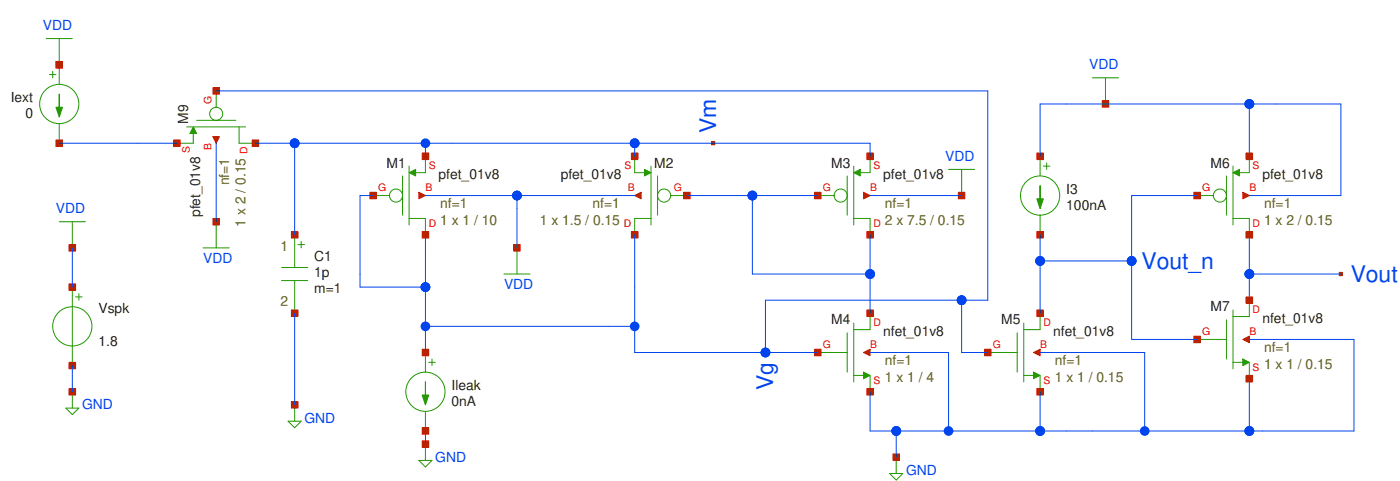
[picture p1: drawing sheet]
<svg xmlns="http://www.w3.org/2000/svg" width="106mm" height="36mm" viewBox="0 0 106 36" stroke-linecap="round" stroke-linejoin="round" font-family="sans-serif">
<path d="M28.3 14.8h1.2M30.5 13.3v3M31 12.6v4.5M31 16.6h1.3v1.2M32.3 11.9v1.2h-.8" fill="none" stroke="#229800" stroke-width=".08"/>
<path d="M31 13.1l.5-.3v.5z" fill="#229800"/>
<g fill="none" stroke="#229800" stroke-width=".08">
<path d="M31 13.1l.5-.3v.5zM48.1 11.9v1.2h.8M49.4 12.6v4.5M49.4 16.6h-1.3v1.2M49.9 13.3v3M50.9 14.8h1.2"/>
<circle cx="30" cy="14.8" r=".5"/>
</g>
<path d="M48.9 12.8l.5 .3-.5 .2z" fill="#229800"/>
<g fill="none" stroke="#229800" stroke-width=".08">
<path d="M48.9 12.8l.5 .3-.5 .2zM62 14.8h1.3M64.2 13.3v3M64.7 12.6v4.5M64.7 16.6h1.3v1.2M66 11.9v1.2h-.8"/>
<circle cx="50.4" cy="14.8" r=".5"/>
</g>
<path d="M64.7 13.1l.5-.3v.5z" fill="#229800"/>
<g fill="none" stroke="#229800" stroke-width=".08">
<path d="M64.7 13.1l.5-.3v.5zM62 26.7h2.2M64.2 25.2v3M64.7 24.5v4.5M64.7 28.5h.8M66 23.8v1.2h-1.3M66 28.5v1.2"/>
<circle cx="63.8" cy="14.8" r=".5"/>
</g>
<path d="M65.5 28.2l.5 .3-.5 .2z" fill="#229800"/>
<path d="M65.5 28.2l.5 .3-.5 .2zM74.9 26.7h2.2M77.1 25.2v3M77.6 24.5v4.5M77.6 28.5h.8M78.9 23.8v1.2h-1.3M78.9 28.5v1.2" fill="none" stroke="#229800" stroke-width=".08"/>
<path d="M78.4 28.2l.5 .3-.5 .2z" fill="#229800"/>
<path d="M90.8 14.8h1.2M93 13.3v3M93.5 12.6v4.5M93.5 16.6h1.2v1.2M94.7 11.9v1.2h-.7M78.4 28.2l.5 .3-.5 .2z" fill="none" stroke="#229800" stroke-width=".08"/>
<path d="M93.5 13.1l.5-.3v.5z" fill="#229800"/>
<g fill="none" stroke="#229800" stroke-width=".08">
<path d="M93.5 13.1l.5-.3v.5zM90.8 25.7h2.2M93 24.2v3M93.5 23.5v4.5M93.5 27.5h.7M94.7 22.8v1.2h-1.2M94.7 27.5v1.2"/>
<circle cx="92.5" cy="14.8" r=".5"/>
</g>
<path d="M94.2 27.2l.5 .3-.5 .2z" fill="#229800"/>
<path d="M32.3 26.7v1.5M32.3 31.2v1.5M32.5 27.5h.5M32.8 27.2v.5M94.2 27.2l.5 .3-.5 .2z" fill="none" stroke="#229800" stroke-width=".08"/>
<path d="M32.3 29v1h.2l-.2 .7-.3-.7h.3z" fill="#229800"/>
<g fill="none" stroke="#229800" stroke-width=".08">
<path d="M3.7 5.7h.5M4 5.4v.5M4.5 16.8h2M4.5 4.9v1.5M4.5 9.4v1.5M5.5 16.8v2M22.3 17.8v2.5M22.6 18.5h.5M22.8 18.3v.5M82.8 5.9h2M83.8 5.9v2M5 30.9h1l-.5 .5z"/>
<path d="M5.5 21.8v5.9M5.5 29.7v1.2M5.7 22.5h.5M6 22.3v.5M21.4 20.3h1.9M21.4 21.3h1.9M21.8 31.9h1l-.5 .5zM22.3 21.3v2.5M22.3 30.7v1.2M31.8 34.9h1l-.5 .5zM32.3 29v1h.2l-.2 .7-.3-.7h.3zM32.3 33.7v1.2"/>
<path d="M67.5 35.9h1l-.5 .5zM68 34.7v1.2"/>
<circle cx="5.5" cy="24.7" r="1.49"/>
<circle cx="32.3" cy="29.7" r="1.49"/>
</g>
<path d="M4.5 7.1v1h.2l-.2 .8-.3-.8h.3z" fill="#229800"/>
<g fill="none" stroke="#229800" stroke-width=".08">
<path d="M3.5 2.9h2M4.5 7.1v1h.2l-.2 .8-.3-.8h.3zM4.5 2.9v2M78.9 11.9v1.4M78.9 16.3v1.5M79.1 12.6h.5M79.4 12.3v.5"/>
<circle cx="4.5" cy="7.9" r="1.49"/>
</g>
<path d="M78.9 14.1v1h.2l-.2 .7-.3-.7h.3z" fill="#229800"/>
<g fill="none" stroke="#229800" stroke-width=".08">
<path d="M14.2 9.6h4.4M14.7 10.1v.8h-1.3M14.9 9.1h3M16.4 6.9v1.2M18.1 9.6v1.3h1.3M78.9 14.1v1h.2l-.2 .7-.3-.7h.3z"/>
<circle cx="78.9" cy="14.8" r="1.49"/>
</g>
<path d="M14.7 9.6l.2 .5h-.5z" fill="#229800"/>
<g fill="none" stroke="#229800" stroke-width=".08">
<path d="M14.7 9.6l.2 .5h-.5zM15.4 18.8h2M16.4 16.8v2M39.2 18.8v2M71.9 12.8h2M72.9 12.8v2M38.2 20.8h2"/>
<circle cx="16.4" cy="8.6" r=".5"/>
</g>
<path d="M31.8 14.6l.5 .2-.5 .3z" fill="#ba2200"/>
<path d="M31.8 14.6l.5 .2-.5 .3zM32 17.6h.5v.5h-.5z" fill="none" stroke="#ba2200" stroke-width=".08"/>
<path d="M32 17.6h.5v.5h-.5z" fill="#ba2200"/>
<path d="M28 14.6h.5v.5h-.5z" fill="none" stroke="#ba2200" stroke-width=".08"/>
<path d="M28 14.6h.5v.5h-.5z" fill="#ba2200"/>
<path d="M32 11.6h.5v.5h-.5z" fill="none" stroke="#ba2200" stroke-width=".08"/>
<path d="M32 11.6h.5v.5h-.5z" fill="#ba2200"/>
<path d="M32.3 14.8h.1" fill="none" stroke="#ba2200" stroke-width=".08"/>
<path d="M48.1 14.8l.5-.2v.5z" fill="#ba2200"/>
<path d="M47.9 17.6h.5v.5h-.5zM48.1 14.8l.5-.2v.5z" fill="none" stroke="#ba2200" stroke-width=".08"/>
<path d="M47.9 17.6h.5v.5h-.5z" fill="#ba2200"/>
<path d="M51.9 14.6h.4v.5h-.4z" fill="none" stroke="#ba2200" stroke-width=".08"/>
<path d="M51.9 14.6h.4v.5h-.4z" fill="#ba2200"/>
<path d="M47.9 11.6h.5v.5h-.5z" fill="none" stroke="#ba2200" stroke-width=".08"/>
<path d="M47.9 11.6h.5v.5h-.5z" fill="#ba2200"/>
<path d="M48.1 14.8h.1" fill="none" stroke="#ba2200" stroke-width=".08"/>
<path d="M65.5 14.6l.5 .2-.5 .3z" fill="#ba2200"/>
<path d="M65.5 14.6l.5 .2-.5 .3zM65.7 17.6h.5v.5h-.5z" fill="none" stroke="#ba2200" stroke-width=".08"/>
<path d="M65.7 17.6h.5v.5h-.5z" fill="#ba2200"/>
<path d="M61.8 14.6h.5v.5h-.5z" fill="none" stroke="#ba2200" stroke-width=".08"/>
<path d="M61.8 14.6h.5v.5h-.5z" fill="#ba2200"/>
<path d="M65.7 11.6h.5v.5h-.5z" fill="none" stroke="#ba2200" stroke-width=".08"/>
<path d="M65.7 11.6h.5v.5h-.5z" fill="#ba2200"/>
<path d="M66 14.8h.1" fill="none" stroke="#ba2200" stroke-width=".08"/>
<path d="M65.5 26.7l.5-.2v.5z" fill="#ba2200"/>
<path d="M65.5 26.7l.5-.2v.5zM65.7 23.5h.5v.5h-.5z" fill="none" stroke="#ba2200" stroke-width=".08"/>
<path d="M65.7 23.5h.5v.5h-.5z" fill="#ba2200"/>
<path d="M61.8 26.5h.5v.5h-.5z" fill="none" stroke="#ba2200" stroke-width=".08"/>
<path d="M61.8 26.5h.5v.5h-.5z" fill="#ba2200"/>
<path d="M65.7 29.5h.5v.5h-.5z" fill="none" stroke="#ba2200" stroke-width=".08"/>
<path d="M65.7 29.5h.5v.5h-.5z" fill="#ba2200"/>
<path d="M66 26.7h.1" fill="none" stroke="#ba2200" stroke-width=".08"/>
<path d="M78.4 26.7l.5-.2v.5z" fill="#ba2200"/>
<path d="M78.4 26.7l.5-.2v.5zM78.6 23.5h.5v.5h-.5z" fill="none" stroke="#ba2200" stroke-width=".08"/>
<path d="M78.6 23.5h.5v.5h-.5z" fill="#ba2200"/>
<path d="M74.7 26.5h.5v.5h-.5z" fill="none" stroke="#ba2200" stroke-width=".08"/>
<path d="M74.7 26.5h.5v.5h-.5z" fill="#ba2200"/>
<path d="M78.6 29.5h.5v.5h-.5z" fill="none" stroke="#ba2200" stroke-width=".08"/>
<path d="M78.6 29.5h.5v.5h-.5z" fill="#ba2200"/>
<path d="M78.9 26.7h.1" fill="none" stroke="#ba2200" stroke-width=".08"/>
<path d="M94.2 14.6l.5 .2-.5 .3z" fill="#ba2200"/>
<path d="M94.2 14.6l.5 .2-.5 .3zM94.5 17.6h.5v.5h-.5z" fill="none" stroke="#ba2200" stroke-width=".08"/>
<path d="M94.5 17.6h.5v.5h-.5z" fill="#ba2200"/>
<path d="M90.5 14.6h.5v.5h-.5z" fill="none" stroke="#ba2200" stroke-width=".08"/>
<path d="M90.5 14.6h.5v.5h-.5z" fill="#ba2200"/>
<path d="M94.5 11.6h.5v.5h-.5z" fill="none" stroke="#ba2200" stroke-width=".08"/>
<path d="M94.5 11.6h.5v.5h-.5z" fill="#ba2200"/>
<path d="M94.7 14.8h.1" fill="none" stroke="#ba2200" stroke-width=".08"/>
<path d="M94.2 25.7l.5-.2v.5z" fill="#ba2200"/>
<path d="M94.2 25.7l.5-.2v.5zM94.5 22.5h.5v.5h-.5z" fill="none" stroke="#ba2200" stroke-width=".08"/>
<path d="M94.5 22.5h.5v.5h-.5z" fill="#ba2200"/>
<path d="M90.5 25.5h.5v.5h-.5z" fill="none" stroke="#ba2200" stroke-width=".08"/>
<path d="M90.5 25.5h.5v.5h-.5z" fill="#ba2200"/>
<path d="M94.5 28.5h.5v.5h-.5z" fill="none" stroke="#ba2200" stroke-width=".08"/>
<path d="M94.5 28.5h.5v.5h-.5z" fill="#ba2200"/>
<path d="M94.7 25.7h.1" fill="none" stroke="#ba2200" stroke-width=".08"/>
<path d="M32 26.5h.5v.5h-.5z" fill="none" stroke="#ba2200" stroke-width=".08"/>
<path d="M32 26.5h.5v.5h-.5z" fill="#ba2200"/>
<path d="M32 32.4h.5v.5h-.5z" fill="none" stroke="#ba2200" stroke-width=".08"/>
<path d="M32 32.4h.5v.5h-.5z" fill="#ba2200"/>
<path d="M32 33.4h.5v.5h-.5z" fill="none" stroke="#ba2200" stroke-width=".08"/>
<path d="M32 33.4h.5v.5h-.5z" fill="#ba2200"/>
<path d="M67.7 34.4h.5v.5h-.5z" fill="none" stroke="#ba2200" stroke-width=".08"/>
<path d="M67.7 34.4h.5v.5h-.5z" fill="#ba2200"/>
<path d="M101.6 20.7h.2v.2h-.2z" fill="none" stroke="#ba2200" stroke-width=".08"/>
<path d="M101.6 20.7h.2v.2h-.2z" fill="#ba2200"/>
<path d="M5.2 21.5h.5v.5h-.5z" fill="none" stroke="#ba2200" stroke-width=".08"/>
<path d="M5.2 21.5h.5v.5h-.5z" fill="#ba2200"/>
<path d="M5.2 27.5h.5v.5h-.5z" fill="none" stroke="#ba2200" stroke-width=".08"/>
<path d="M5.2 27.5h.5v.5h-.5z" fill="#ba2200"/>
<path d="M5.2 29.5h.5v.5h-.5z" fill="none" stroke="#ba2200" stroke-width=".08"/>
<path d="M5.2 29.5h.5v.5h-.5z" fill="#ba2200"/>
<path d="M54 10.7h.2v.3h-.2z" fill="none" stroke="#ba2200" stroke-width=".08"/>
<path d="M54 10.7h.2v.3h-.2z" fill="#ba2200"/>
<path d="M5.2 18.5h.5v.5h-.5z" fill="none" stroke="#ba2200" stroke-width=".08"/>
<path d="M5.2 18.5h.5v.5h-.5z" fill="#ba2200"/>
<path d="M83.6 7.6h.5v.5h-.5z" fill="none" stroke="#ba2200" stroke-width=".08"/>
<path d="M83.6 7.6h.5v.5h-.5z" fill="#ba2200"/>
<path d="M22.1 17.6h.5v.5h-.5z" fill="none" stroke="#ba2200" stroke-width=".08"/>
<path d="M22.1 17.6h.5v.5h-.5z" fill="#ba2200"/>
<path d="M22.1 23.5h.5v.5h-.5z" fill="none" stroke="#ba2200" stroke-width=".08"/>
<path d="M22.1 23.5h.5v.5h-.5z" fill="#ba2200"/>
<path d="M22.1 30.4h.5v.5h-.5z" fill="none" stroke="#ba2200" stroke-width=".08"/>
<path d="M22.1 30.4h.5v.5h-.5z" fill="#ba2200"/>
<path d="M4.2 4.7h.5v.5h-.5z" fill="none" stroke="#ba2200" stroke-width=".08"/>
<path d="M4.2 4.7h.5v.5h-.5z" fill="#ba2200"/>
<path d="M4.2 10.6h.5v.5h-.5z" fill="none" stroke="#ba2200" stroke-width=".08"/>
<path d="M4.2 10.6h.5v.5h-.5z" fill="#ba2200"/>
<path d="M4.2 4.7h.5v.5h-.5z" fill="none" stroke="#ba2200" stroke-width=".08"/>
<path d="M4.2 4.7h.5v.5h-.5z" fill="#ba2200"/>
<path d="M57.9 26.6h.3v.3h-.3z" fill="none" stroke="#ba2200" stroke-width=".08"/>
<path d="M57.9 26.6h.3v.3h-.3z" fill="#ba2200"/>
<path d="M85.7 19.7h.2v.2h-.2z" fill="none" stroke="#ba2200" stroke-width=".08"/>
<path d="M85.7 19.7h.2v.2h-.2z" fill="#ba2200"/>
<path d="M78.6 11.6h.5v.5h-.5z" fill="none" stroke="#ba2200" stroke-width=".08"/>
<path d="M78.6 11.6h.5v.5h-.5z" fill="#ba2200"/>
<path d="M78.6 17.6h.5v.5h-.5z" fill="none" stroke="#ba2200" stroke-width=".08"/>
<g fill="#ba2200">
<path d="M78.6 17.6h.5v.5h-.5z"/>
<path d="M16.1 10.4h.5l-.2 .5z"/>
</g>
<path d="M16.1 10.4h.5l-.2 .5zM19.1 10.6h.5v.5h-.5z" fill="none" stroke="#ba2200" stroke-width=".08"/>
<path d="M19.1 10.6h.5v.5h-.5z" fill="#ba2200"/>
<path d="M16.1 6.6h.5v.5h-.5z" fill="none" stroke="#ba2200" stroke-width=".08"/>
<path d="M16.1 6.6h.5v.5h-.5z" fill="#ba2200"/>
<path d="M13.2 10.6h.5v.5h-.5z" fill="none" stroke="#ba2200" stroke-width=".08"/>
<path d="M13.2 10.6h.5v.5h-.5z" fill="#ba2200"/>
<path d="M16.4 10.9h.1" fill="none" stroke="#ba2200" stroke-width=".08"/>
<path d="M16.1 16.6h.5v.5h-.5z" fill="none" stroke="#ba2200" stroke-width=".08"/>
<path d="M16.1 16.6h.5v.5h-.5z" fill="#ba2200"/>
<path d="M39 18.5h.5v.5h-.5z" fill="none" stroke="#ba2200" stroke-width=".08"/>
<path d="M39 18.5h.5v.5h-.5z" fill="#ba2200"/>
<path d="M72.7 14.6h.5v.5h-.5z" fill="none" stroke="#ba2200" stroke-width=".08"/>
<path d="M72.7 14.6h.5v.5h-.5z" fill="#ba2200"/>
<g fill="none" stroke="#0044ed" stroke-width=".08">
<path d="M4.5 10.9h8.9M5.5 18.8v3M16.4 6.9h58.5v15.9h-16.9v3.9M16.4 10.9v5.9M19.4 10.9h46.6v1M22.3 10.9v6.9M28.3 14.8h-1v7h5M32.3 14.8h15.8M32.3 10.9v1M32.3 17.8v8.9M39.2 14.8v4M48.1 10.9v1"/>
<path d="M48.1 17.8v8.9h13.9M52.1 14.8h9.9M57.1 14.8v6h8.9M66 17.8v6M66 14.8h6.9M78.9 11.9v-4h22.8v6.9h-7M78.9 17.8v6M78.9 19.8h6.9M90.8 14.8h-5v10.9h5M94.7 7.9v4M94.7 17.8v5M5.5 27.7v2"/>
<path d="M22.3 23.8v6.9M32.3 32.7v1M32.3 24.7h15.8M66 26.7h5.9v6M68 32.7v2M72.9 22.8v3.9h2M78.9 26.7h7.9v6M78.9 29.7v3M94.7 25.7h8v7h-36.7v-3M94.7 20.8h7M94.7 28.7v4"/>
</g>
<g fill="#0044ed">
<path d="M22.2 10.5a.37 .37 0 0 1 .5 .4h-.4h.4a.37 .37 0 0 1-.5 .3 .37 .37 0 0 1 0-.7z"/>
<path d="M31.9 21.6a.37 .37 0 0 1 .5-.2 .37 .37 0 0 1 .2 .4h-.3h.3a.37 .37 0 0 1-.4 .3 .37 .37 0 0 1-.3-.5z"/>
<path d="M31.9 10.7a.37 .37 0 0 1 .5-.2 .37 .37 0 0 1 .2 .4h-.3h.3a.37 .37 0 0 1-.4 .3 .37 .37 0 0 1-.3-.5z"/>
<path d="M47.9 10.5a.37 .37 0 0 1 .6 .4h-.4h.4a.37 .37 0 0 1-.6 .3 .37 .37 0 0 1 0-.7z"/>
<path d="M38.9 14.6a.37 .37 0 0 1 .4-.1 .37 .37 0 0 1 .3 .3h-.4h.4a.37 .37 0 0 1-.5 .4 .37 .37 0 0 1-.2-.6z"/>
<path d="M47.9 24.4a.37 .37 0 0 1 .6 .3h-.4h.4a.37 .37 0 0 1-.6 .4 .37 .37 0 0 1 0-.7z"/>
<path d="M57.9 26.4a.37 .37 0 0 1 .5 .3h-.4h.4a.37 .37 0 0 1-.5 .3 .37 .37 0 0 1 0-.6z"/>
<path d="M67.8 32.4a.37 .37 0 0 1 .5 .3h-.3h.3a.37 .37 0 0 1-.5 .3 .37 .37 0 0 1 0-.6z"/>
<path d="M56.9 14.5a.37 .37 0 0 1 .5 .3h-.3h.3a.37 .37 0 0 1-.5 .3 .37 .37 0 0 1 0-.6z"/>
<path d="M65.7 20.6a.37 .37 0 0 1 .4-.2 .37 .37 0 0 1 .3 .4h-.4h.4a.37 .37 0 0 1-.5 .3 .37 .37 0 0 1-.2-.5z"/>
<path d="M31.9 24.6a.37 .37 0 0 1 .5-.2 .37 .37 0 0 1 .2 .3h-.3h.3a.37 .37 0 0 1-.4 .4 .37 .37 0 0 1-.3-.5z"/>
<path d="M72.6 22.6a.37 .37 0 0 1 .4-.2 .37 .37 0 0 1 .3 .4h-.4h.4a.37 .37 0 0 1-.5 .3 .37 .37 0 0 1-.2-.5z"/>
<path d="M94.4 7.7a.37 .37 0 0 1 .4-.2 .37 .37 0 0 1 .3 .4h-.4h.4a.37 .37 0 0 1-.5 .3 .37 .37 0 0 1-.2-.5z"/>
<path d="M78.6 19.6a.37 .37 0 0 1 .4-.2 .37 .37 0 0 1 .2 .4h-.3h.3a.37 .37 0 0 1-.4 .3 .37 .37 0 0 1-.2-.5z"/>
<path d="M78.6 32.5a.37 .37 0 0 1 .4-.2 .37 .37 0 0 1 .2 .4h-.3h.3a.37 .37 0 0 1-.4 .3 .37 .37 0 0 1-.2-.5z"/>
<path d="M94.4 20.6a.37 .37 0 0 1 .4-.2 .37 .37 0 0 1 .3 .4h-.4h.4a.37 .37 0 0 1-.5 .3 .37 .37 0 0 1-.2-.5z"/>
<path d="M94.6 32.4a.37 .37 0 0 1 .5 .3h-.4h.4a.37 .37 0 0 1-.5 .3 .37 .37 0 0 1 0-.6z"/>
<path d="M85.6 19.5a.37 .37 0 0 1 .6 .3h-.4h.4a.37 .37 0 0 1-.6 .3 .37 .37 0 0 1 0-.6z"/>
<path d="M86.6 32.4a.37 .37 0 0 1 .6 .3h-.4h.4a.37 .37 0 0 1-.6 .3 .37 .37 0 0 1 0-.6z"/>
<path d="M71.6 32.5a.37 .37 0 0 1 .4-.2 .37 .37 0 0 1 .3 .4h-.4h.4a.37 .37 0 0 1-.5 .3 .37 .37 0 0 1-.2-.5z"/>
</g>
<g font-size="1.7" fill="#0044ed">
<text x="54.3" y="10.1" transform="rotate(-90 54.3 10.1)">Vm</text>
<text x="86.6" y="20.4">Vout_n</text>
<text x="102.4" y="21.4">Vout</text>
<text x="58.6" y="29.6" transform="rotate(-90 58.6 29.6)">Vg</text>
</g>
<g font-size="1.1" fill="#0044ed">
<text x="3.3" y="2.3">VDD</text>
<text x="82.6" y="5.3">VDD</text>
<text x="4.2" y="16.2">VDD</text>
<text x="71.7" y="12.2">VDD</text>
<text x="15.4" y="19.9">VDD</text>
<text x="38.2" y="21.9">VDD</text>
<text x="6.2" y="31">GND</text>
<text x="23.1" y="32">GND</text>
<text x="33" y="35">GND</text>
<text x="68.7" y="36">GND</text>
</g>
<g font-size="1.1" fill="#222">
<text x=".8" y="7.7">Iext</text>
<text x="1.9" y="8.9">0</text>
<text x="14.3" y="9.4" transform="rotate(-90 14.3 9.4)">M9</text>
<text x="15.2" y="16.5" transform="rotate(-90 15.2 16.5)">pfet_01v8</text>
<text x="29.3" y="12.7">M1</text>
<text x="33.3" y="13.6">pfet_01v8</text>
<text x="42.5" y="13.6">pfet_01v8</text>
<text x="49.6" y="12.7">M2</text>
<text x="63" y="12.7">M3</text>
<text x="67" y="13.6">pfet_01v8</text>
<text x="80.9" y="14.7">I3</text>
<text x="80.9" y="15.9">100nA</text>
<text x="91.8" y="12.7">M6</text>
<text x="95.7" y="13.6">pfet_01v8</text>
<text x="7.5" y="23.7">Vspk</text>
<text x="23.8" y="19.8">C1</text>
<text x="23.8" y="21">1p</text>
<text x="23.8" y="22.2">m=1</text>
<text x="91.8" y="23.6">M7</text>
<text x="7.5" y="26.2">1.8</text>
<text x="34.2" y="29.6">Ileak</text>
<text x="63" y="24.6">M4</text>
<text x="67" y="25.5">nfet_01v8</text>
<text x="75.9" y="24.6">M5</text>
<text x="79.9" y="25.5">nfet_01v8</text>
<text x="95.7" y="24.5">nfet_01v8</text>
<text x="34.2" y="30.8">0nA</text>
</g>
<g font-size="1.1" fill="#660">
<text x="17.4" y="14.1" transform="rotate(-90 17.4 14.1)">nf=1</text>
<text x="18.6" y="17.2" transform="rotate(-90 18.6 17.2)">1 x 2 / 0.15</text>
<text x="33.4" y="17">1 x 1 / 10</text>
<text x="33.4" y="15.8">nf=1</text>
<text x="40.9" y="17">1 x 1.5 / 0.15</text>
<text x="44.9" y="15.8">nf=1</text>
<text x="67.1" y="17">2 x 7.5 / 0.15</text>
<text x="67.1" y="15.8">nf=1</text>
<text x="95.9" y="17">1 x 2 / 0.15</text>
<text x="95.9" y="15.8">nf=1</text>
<text x="21.3" y="19">1</text>
<text x="21.3" y="23.2">2</text>
<text x="67.1" y="28.9">1 x 1 / 4</text>
<text x="67.1" y="27.7">nf=1</text>
<text x="80" y="28.9">1 x 1 / 0.15</text>
<text x="80" y="27.7">nf=1</text>
<text x="95.9" y="28">1 x 1 / 0.15</text>
<text x="95.9" y="26.7">nf=1</text>
</g>
<g font-size=".8" fill="#fe0000">
<text x="14.4" y="11.6" transform="rotate(-90 14.4 11.6)">S</text>
<text x="16" y="11.4" transform="rotate(-90 16 11.4)">B</text>
<text x="16" y="7.9" transform="rotate(-90 16 7.9)">G</text>
<text x="18.8" y="11.7" transform="rotate(-90 18.8 11.7)">D</text>
<text x="28.7" y="14.5">G</text>
<text x="32.3" y="14.5">B</text>
<text x="32.5" y="17.2">D</text>
<text x="32.5" y="12.8">S</text>
<text x="47.3" y="17.2">D</text>
<text x="47.4" y="12.8">S</text>
<text x="47.6" y="14.5">B</text>
<text x="51.1" y="14.5">G</text>
<text x="62.4" y="14.5">G</text>
<text x="66" y="14.5">B</text>
<text x="66.2" y="17.2">D</text>
<text x="66.2" y="12.8">S</text>
<text x="91.2" y="14.5">G</text>
<text x="94.7" y="14.5">B</text>
<text x="95" y="17.2">D</text>
<text x="95" y="12.8">S</text>
<text x="95" y="23.7">D</text>
<text x="62.4" y="26.4">G</text>
<text x="66" y="26.4">B</text>
<text x="66.2" y="29.1">S</text>
<text x="66.2" y="24.7">D</text>
<text x="75.3" y="26.4">G</text>
<text x="78.9" y="26.4">B</text>
<text x="79.1" y="29.1">S</text>
<text x="79.1" y="24.7">D</text>
<text x="91.2" y="25.4">G</text>
<text x="94.7" y="25.4">B</text>
<text x="95" y="28.1">S</text>
</g>
</svg>
